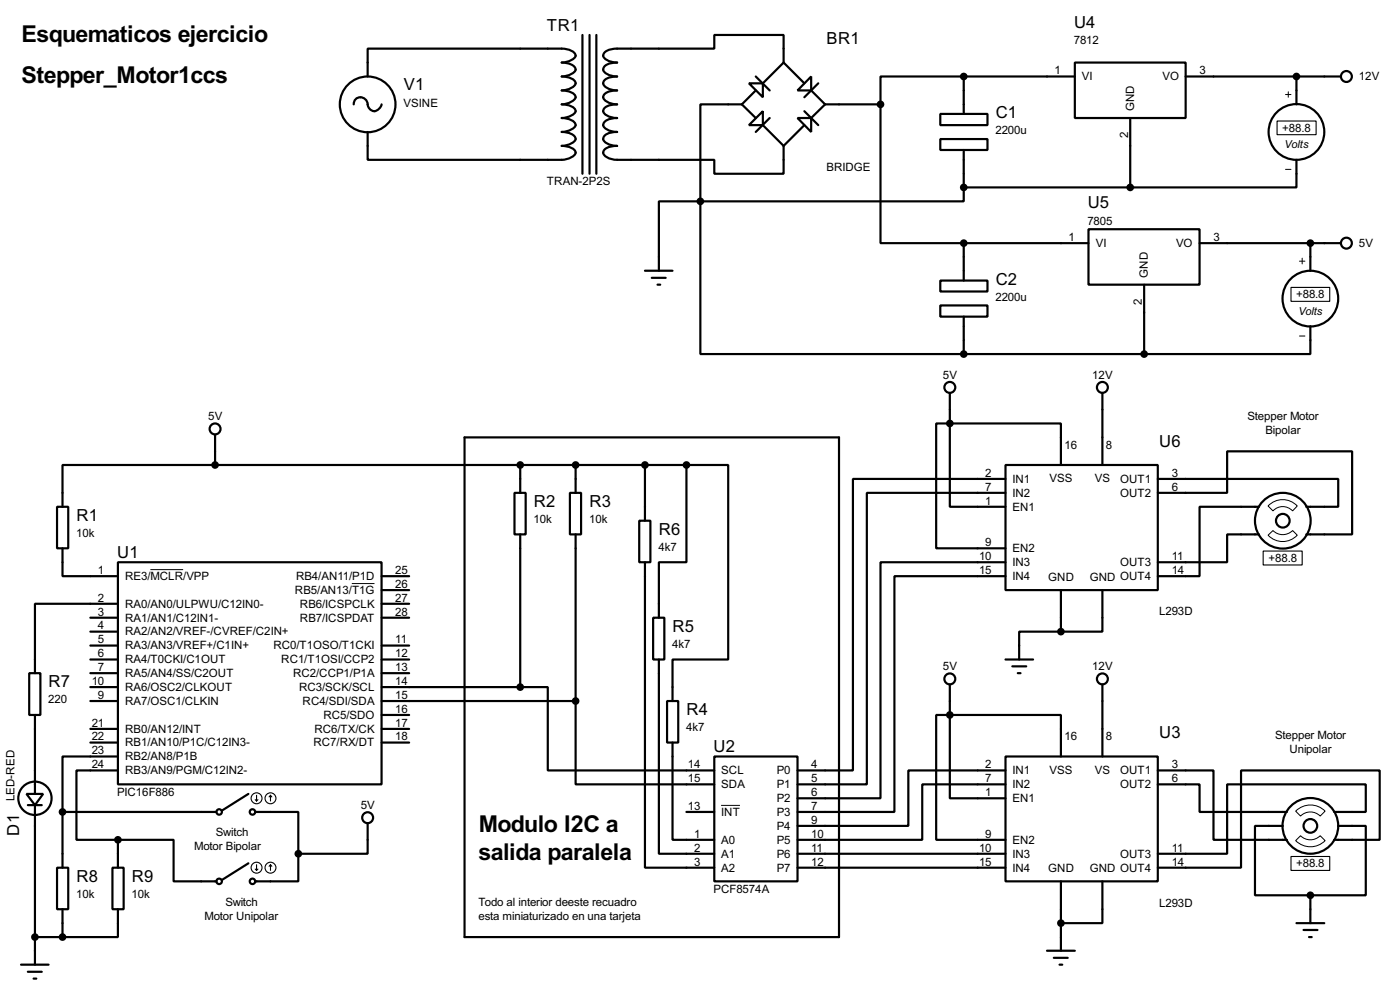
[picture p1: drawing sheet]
<svg xmlns="http://www.w3.org/2000/svg" width="256mm" height="180mm" viewBox="0 0 256 180" stroke-linecap="round" stroke-linejoin="round" font-family="sans-serif">
<g fill="none" stroke="#000" stroke-width=".4">
<path d="M64.8 19.1a1.28 1.28 0 0 1 1.3-1.3 1.28 1.28 0 0 1 1.3 1.3 1.25 1.25 0 0 0 1 1.2 1.25 1.25 0 0 0 1.4-.9l.1-.3M67.4 14v-5.1h35.5a2.37 2.37 0 0 1 2.6 1.3 2.75 2.75 0 0 1-2.6 1.3 3.2 3.2 0 0 1 2.4 .9l.2 .4a2.75 2.75 0 0 1-2.6 1.2 3.3 3.3 0 0 1 2.4 .9 .9 .9 0 0 1-.7 1.2l-1.1 .4-.6 .1a3.3 3.3 0 0 1 2.4 .8 .89 .89 0 0 1-.7 1.2l-1.1 .4-.6 .1a3.3 3.3 0 0 1 2.4 .9l.2 .4a2.75 2.75 0 0 1-2.6 1.2 2.37 2.37 0 0 1 2.6 1.3 2.75 2.75 0 0 1-2.6 1.3 3.2 3.2 0 0 1 2.4 .9l.2 .4a2.75 2.75 0 0 1-2.6 1.2 3.3 3.3 0 0 1 2.4 .9 .9 .9 0 0 1-.7 1.2l-1.1 .4-.6 .1h-35.5v-5.1M106.7 6.4v25.4M108 6.4v25.4M109.3 6.4v25.4M135.9 19.1h-7.6v17.8M135.9 19.1l2.6 2.5M137.2 15.3h2.6v2.5zM138.5 14l2.5 2.6M138.5 16.6l-2.6 2.5M143.6 11.5v-5.1h-12.7v2.5h-17.8a2.92 2.92 0 0 0-2.5 .9 .88 .88 0 0 0 .6 1.2l1.1 .4 .8 .1a2.89 2.89 0 0 0-2.5 .9 .89 .89 0 0 0 .6 1.2l1.1 .3 .8 .1a2.96 2.96 0 0 0-2.5 .9 .92 .92 0 0 0 .6 1.2l1.1 .4 .8 .1a2.96 2.96 0 0 0-2.5 .8 .91 .91 0 0 0 .6 1.2l1.1 .4 .8 .1a2.96 2.96 0 0 0-2.5 .9 .88 .88 0 0 0 .6 1.2l1.1 .3 .8 .1a2.92 2.92 0 0 0-2.5 .9 .88 .88 0 0 0 .6 1.2l1.1 .4 .8 .1a2.89 2.89 0 0 0-2.5 .9 .89 .89 0 0 0 .6 1.2l1.1 .3 .8 .1a2.96 2.96 0 0 0-2.5 .9 .92 .92 0 0 0 .6 1.2l1.1 .4 .8 .1h17.8v2.5h12.7v-5.1M143.6 11.5l-3.8 3.8"/>
<path d="M143.6 11.5l3.8 3.8M148.6 14v2.6h-2.5zM148.6 16.6l2.6 2.5M149.9 15.3l-2.5 2.5M151.2 19.1h10.1M151.2 19.1l-2.6 2.5M161.3 19.1v25.4h15.3M176.6 14h-15.3v5.1M176.6 14h20.3M176.6 14v6.9M196.9 11.5h20.3v10.1h-20.3zM217.2 14h28.5"/>
<path d="M237.5 14v5.1M128.3 36.9h-7.6v12.7M128.3 36.9v27.9h48.3M139.8 20.4v2.5h-2.6zM139.8 22.9l3.8 3.8M141 21.6l-2.5 2.6M146.1 21.6h2.5v2.6zM147.4 20.4l2.5 2.5M147.4 22.9l-3.8 3.8M172.3 20.9h8.6v2h-8.6zM172.3 25.5h8.6v2h-8.6zM176.6 34.3v2.6h-48.3"/>
<path d="M176.6 27.5v6.8M176.6 34.3h30.5M207.1 21.6v12.7M237.5 29.3v5h-30.4M118.2 49.6h5M119.4 50.9h2.6M120.5 52.1h.5M172.3 51.4h8.6v2h-8.6zM172.3 55.9h8.6v2.1h-8.6zM176.6 44.5v6.9M176.6 58v6.8M176.6 44.5h22.8"/>
<path d="M199.4 42h20.4v10.1h-20.4zM209.6 52.1v12.7M219.8 44.5h25.9M240.1 59.7v5.1h-30.5M240.1 44.5v5.1M39.4 79.6v5.5M174 77.5h20.4v7.6M174 77.5v15.3h10.2M174 77.5h-2.5v22.9h12.7M174 71.9v5.6M176.6 64.8h33M202 71.9v13.2"/>
<path d="M10.5 92.8h2v7.6h-2zM39.4 85.1h-27.9v7.7M39.4 85.1h86.4M85.1 80.1h68.6v91.4h-68.6zM94.3 90.2h2v7.6h-2zM95.3 85.1v5.1M95.3 97.8v28M104.4 90.2h2.1v7.6h-2.1zM105.5 85.1v5.1M105.5 97.8v30.5M117.1 95.3h2.1v7.6h-2.1zM118.2 85.1v10.2"/>
<path d="M125.8 85.1v17.8h-5.1v10.2M125.8 85.1h7.6v35.6h-10.2v7.6M184.2 85.1h27.9v22.9h-27.9zM184.2 87.7h-27.9v53.3h-10.2M184.2 90.2h-25.4v53.4h-12.7M212.1 87.7h33.1v5.1h-5.9M212.1 90.2h12.7v-7.6h22.9v15.2h-8.4M230.7 92.8h-10.9v12.7h-7.7M230.7 97.8h-5.9v5.1h-12.7M11.5 100.4v5.1h10.1M16.6 113.1h5M16.6 115.6h5"/>
<path d="M16.6 118.2h5M21.6 102.9h48.3v40.7h-48.3zM21.6 110.5h-15.2v12.7M69.9 110.5h5.1M69.9 113.1h5.1M69.9 118.2h5.1M69.9 108h5.1M69.9 105.5h5.1M118.2 102.9v55.9h12.7M119.7 113.1h2v7.6h-2zM184.2 102.9h-22.9v43.2h-15.2M184.2 105.5h-20.3v43.1h-17.8"/>
<path d="M194.4 115.6h-7.7v5.1M194.4 108v7.6M202 108v7.6h-7.6M5.4 123.2h2v7.7h-2zM6.4 130.9v14.4M16.6 128.3h5M16.6 125.8h5M16.6 120.7h5M16.6 123.2h5M16.6 133.4h5M16.6 135.9h5M21.6 138.5h-10.1v10.1"/>
<path d="M69.9 128.3h35.6M69.9 125.8h25.4M69.9 120.7h5.1M69.9 123.2h5.1M69.9 133.4h5.1M69.9 135.9h5.1M69.9 130.9h5.1M95.3 125.8h5.1v15.2h30.5M105.5 128.3v15.3h25.4M120.7 120.7v35.6h10.2M122.2 128.3h2.1v7.6h-2.1zM123.2 135.9v17.8h7.7"/>
<path d="M130.9 138.5h15.2v22.8h-15.2zM174 130.9h20.4v7.6M174 130.9v15.2h10.2M174 130.9h-2.5v22.8h12.7M174 125.3v5.6M184.2 138.5h27.9v22.8h-27.9zM184.2 120.7h5.1M185.5 122h2.5M186.5 123.2h.5M202 125.3v13.2M4.9 145.3h3l-1.5 2.1zM5.1 147.4h2.6"/>
<path d="M6.4 147.4v29.2M10.5 158.8h2v7.6h-2zM11.5 148.6v10.2M11.5 148.6h28.2M20.6 158.8h2.1v7.6h-2.1zM21.6 153.7h10.2v7.6h7.9M21.6 141h-7.6v12.7h7.6M21.6 153.7v5.1M45.5 158l-4.8 3.1M45.5 145.3l-4.8 3.1M46.8 148.6h7.9v7.7M54.7 156.3v5h-7.9"/>
<path d="M67.4 150.7v5.6h-12.7M125.8 148.6h5.1M146.1 156.3h38.1M146.1 158.8h38.1M184.2 141h-17.8v10.2h-20.3M184.2 143.6h-15.2v10.1h-22.9M212.1 143.6h7.7v5h16M212.1 141h10.2v12.7h13.5M235 151.2h-5.1v12.7h10.2M244.4 148.6h5.8v-5h-25.4v12.7h-12.7M244.4 153.7h8.4v-12.7h-25.4v17.8h-15.3M245.2 151.2h5v12.7h-10.1"/>
<path d="M3.9 176.6h5M5.1 177.9h2.6M6.2 179.1h.5M6.4 171.5h5.1M11.5 166.4v5.1M21.6 166.4v5.1h-10.1M191.8 174h5.1M193.1 175.3h2.5M194.1 176.6h.5M194.4 161.3v12.7M202 161.3v7.7h-7.6M237.5 169h5.1"/>
<path d="M238.8 170.2h2.6M239.8 171.5h.5M240.1 163.9v5.1"/>
<circle cx="67.3" cy="19.1" r="5.1"/>
<circle cx="246.6" cy="14" r="1"/>
<circle cx="237.5" cy="24.2" r="5.1"/>
<circle cx="240" cy="54.7" r="5.1"/>
<circle cx="246.6" cy="44.5" r="1"/>
<circle cx="39.4" cy="78.5" r="1"/>
<circle cx="174" cy="70.9" r="1"/>
<circle cx="201.9" cy="70.9" r="1"/>
<circle cx="235" cy="95.3" r="5.1"/>
<circle cx="235" cy="95.3" r="1.25"/>
<circle cx="174" cy="124.3" r="1"/>
<circle cx="201.9" cy="124.3" r="1"/>
<circle cx="6.4" cy="146.1" r="3.1"/>
<circle cx="40.1" cy="148.6" r=".5"/>
<circle cx="46.2" cy="148.6" r=".5"/>
<circle cx="67.3" cy="149.7" r="1"/>
<circle cx="240" cy="151.2" r="5.1"/>
<circle cx="240" cy="151.2" r="1.25"/>
<circle cx="40.1" cy="161.3" r=".5"/>
<circle cx="46.2" cy="161.3" r=".5"/>
</g>
<g fill="none" stroke="#000" stroke-width=".18">
<path d="M235.5 17.3h1M236 16.8v1M235.5 31h1M238.1 47.8h1M238.6 47.3v1M238.1 61.5h1M232.3 98l.9-.9a2.53 2.53 0 0 0 3.6 0l.9 .9a3.7 3.7 0 0 1-5.4 0zM232.3 92.6a3.7 3.7 0 0 1 5.4 0l-.9 .9a2.46 2.46 0 0 0-3.6 0zM27.6 104.3h6M64.5 106.8h4.1M132.1 147.4h3.5M237.4 153.9l.9-.9a2.54 2.54 0 0 0 3.6 0l.9 .9a3.8 3.8 0 0 1-5.4 0z"/>
<path d="M237.4 148.5a3.8 3.8 0 0 1 5.4 0l-.9 .9a2.54 2.54 0 0 0-3.6 0z"/>
</g>
<g fill="#000" stroke="#000" stroke-width=".4">
<circle cx="161.3" cy="19.1" r=".5"/>
<circle cx="176.5" cy="14" r=".5"/>
<circle cx="237.5" cy="14" r=".5"/>
<circle cx="128.3" cy="36.9" r=".5"/>
<circle cx="176.5" cy="34.3" r=".5"/>
<circle cx="207" cy="34.3" r=".5"/>
<circle cx="176.5" cy="44.5" r=".5"/>
<circle cx="240" cy="44.5" r=".5"/>
<circle cx="174" cy="77.5" r=".5"/>
<circle cx="176.5" cy="64.8" r=".5"/>
<circle cx="209.6" cy="64.8" r=".5"/>
<circle cx="39.4" cy="85.1" r=".5"/>
<circle cx="95.3" cy="85.1" r=".5"/>
<circle cx="105.4" cy="85.1" r=".5"/>
<circle cx="118.1" cy="85.1" r=".5"/>
<circle cx="125.7" cy="85.1" r=".5"/>
<circle cx="194.3" cy="115.6" r=".5"/>
<circle cx="95.3" cy="125.8" r=".5"/>
<circle cx="105.4" cy="128.3" r=".5"/>
<circle cx="174" cy="130.9" r=".5"/>
<circle cx="11.4" cy="148.6" r=".5"/>
<circle cx="21.6" cy="153.7" r=".5"/>
<circle cx="54.6" cy="156.3" r=".5"/>
<circle cx="6.4" cy="171.5" r=".5"/>
<circle cx="11.4" cy="171.5" r=".5"/>
<circle cx="194.3" cy="169" r=".5"/>
<circle cx="240" cy="163.9" r=".5"/>
</g>
<g fill="none" stroke="#000" stroke-width=".2">
<path d="M234 22.2h7.1v2.5h-7.1zM236.5 52.6h7.1v2.6h-7.1zM231.4 100.9h7.2v2.5h-7.2zM46.8 159.1l.2 .2M46.8 146.4l.2 .2M47 145.6v1M47 158.3v1M47.3 159.1l-.3 .2M47.3 146.4l-.3 .2M49.6 158.3l-.3 .3M49.6 158.3l.2 .3M49.6 145.6v1"/>
<path d="M49.6 158.3v1M49.6 145.6l-.3 .3M49.6 145.6l.2 .3M236.5 156.8h7.1v2.5h-7.1z"/>
<circle cx="47" cy="158.8" r="1"/>
<circle cx="47" cy="146.1" r="1"/>
<circle cx="49.5" cy="146.1" r="1"/>
<circle cx="49.5" cy="158.8" r="1"/>
</g>
<g font-size="4.8">
<text x="3.9" y="7.6">Esquematicos ejercicio</text>
<text x="3.9" y="15.2">Stepper_Motor1ccs</text>
<text x="87.7" y="152.4">Modulo I2C a</text>
<text x="87.7" y="157.5">salida paralela</text>
</g>
<g font-size="3.4">
<text x="100.2" y="5.6">TR1</text>
<text x="196.8" y="5.1">U4</text>
<text x="151.4" y="8.1">BR1</text>
<text x="74" y="16.6">V1</text>
<text x="182.4" y="21.7">C1</text>
<text x="199.3" y="38.1">U5</text>
<text x="182.4" y="52.1">C2</text>
<text x="212.4" y="81.8">U6</text>
<text x="14" y="95.3">R1</text>
<text x="97.8" y="92.8">R2</text>
<text x="108" y="92.8">R3</text>
<text x="120.7" y="97.9">R6</text>
<text x="21.5" y="102.1">U1</text>
<text x="123.2" y="115.6">R5</text>
<text x="8.9" y="125.8">R7</text>
<text x="125.8" y="130.9">R4</text>
<text x="130.7" y="137.7">U2</text>
<text x="212.4" y="135.1">U3</text>
<text x="3.5" y="152.9" transform="rotate(-90 3.5 152.9)">D1</text>
<text x="14" y="161.4">R8</text>
<text x="24.2" y="161.4">R9</text>
</g>
<g font-size="2.4">
<text x="196.7" y="8.1">7812</text>
<text x="193.2" y="13.6">1</text>
<text x="198.2" y="14.7">VI</text>
<text x="212.9" y="14.7">VO</text>
<text x="219.8" y="13.6">3</text>
<text x="249" y="14.7">12V</text>
<text x="73.9" y="19.5">VSINE</text>
<text x="207.8" y="20.3" transform="rotate(-90 207.8 20.3)">GND</text>
<text x="182.4" y="24.6">2200u</text>
<text x="206.7" y="25.3" transform="rotate(-90 206.7 25.3)">2</text>
<text x="234.9" y="24.1">+88.8</text>
<text x="100.2" y="33.9">TRAN-2P2S</text>
<text x="151.4" y="31.4">BRIDGE</text>
<text x="199.2" y="41.1">7805</text>
<text x="195.8" y="44.1">1</text>
<text x="200.7" y="45.2">VI</text>
<text x="215.4" y="45.2">VO</text>
<text x="222.3" y="44.1">3</text>
<text x="249" y="45.2">5V</text>
<text x="210.3" y="50.8" transform="rotate(-90 210.3 50.8)">GND</text>
<text x="182.4" y="55">2200u</text>
<text x="209.2" y="55.8" transform="rotate(-90 209.2 55.8)">2</text>
<text x="237.5" y="54.6">+88.8</text>
<text x="172.8" y="69.3">5V</text>
<text x="200.1" y="69.3">12V</text>
<text x="38.2" y="76.9">5V</text>
<text x="228.5" y="76.9">Stepper Motor</text>
<text x="195" y="82.2">16</text>
<text x="202.6" y="82.2">8</text>
<text x="231.8" y="79.4">Bipolar</text>
<text x="180.5" y="87.3">2</text>
<text x="180.5" y="89.8">7</text>
<text x="185.5" y="88.4">IN1</text>
<text x="192.3" y="88.3">VSS</text>
<text x="200.6" y="88.3">VS</text>
<text x="205.2" y="88.4">OUT1</text>
<text x="214.7" y="87.3">3</text>
<text x="214.7" y="89.8">6</text>
<text x="97.8" y="95.7">10k</text>
<text x="107.9" y="95.7">10k</text>
<text x="180.5" y="92.4">1</text>
<text x="185.5" y="90.9">IN2</text>
<text x="185.5" y="93.5">EN1</text>
<text x="205.2" y="90.9">OUT2</text>
<text x="14" y="98.2">10k</text>
<text x="120.7" y="100.8">4k7</text>
<text x="180.5" y="100">9</text>
<text x="185.5" y="101.1">EN2</text>
<text x="18" y="105.1">1</text>
<text x="22.9" y="106.2">RE3/MCLR/VPP</text>
<text x="54.2" y="106.2">RB4/AN11/P1D</text>
<text x="72.4" y="107.6">26</text>
<text x="72.4" y="105.1">25</text>
<text x="179.4" y="102.5">10</text>
<text x="179.4" y="105.1">15</text>
<text x="185.5" y="103.6">IN3</text>
<text x="185.5" y="106.2">IN4</text>
<text x="192" y="106.3">GND</text>
<text x="199.6" y="106.3">GND OUT4</text>
<text x="205.2" y="103.6">OUT3</text>
<text x="214.7" y="102.5">11</text>
<text x="214.7" y="105.1">14</text>
<text x="232.4" y="102.9">+88.8</text>
<text x="18" y="110.1">2</text>
<text x="18" y="112.7">3</text>
<text x="22.9" y="111.2">RA0/AN0/ULPWU/C12IN0-</text>
<text x="22.9" y="113.8">RA1/AN1/C12IN1-</text>
<text x="54" y="108.7">RB5/AN13/T1G</text>
<text x="54.9" y="113.8">RB7/ICSPDAT</text>
<text x="54.9" y="111.2">RB6/ICSPCLK</text>
<text x="72.4" y="112.7">28</text>
<text x="72.4" y="110.1">27</text>
<text x="212.3" y="112.6">L293D</text>
<text x="18" y="115.2">4</text>
<text x="18" y="117.8">5</text>
<text x="22.9" y="116.3">RA2/AN2/VREF-/CVREF/C2IN+</text>
<text x="22.9" y="118.9">RA3/AN3/VREF+/C1IN+</text>
<text x="50.1" y="118.9">RC0/T1OSO/T1CKI</text>
<text x="72.4" y="117.8">11</text>
<text x="123.2" y="118.6">4k7</text>
<text x="16.8" y="125.4">10</text>
<text x="18" y="120.3">6</text>
<text x="18" y="122.8">7</text>
<text x="22.9" y="121.4">RA4/T0CKI/C1OUT</text>
<text x="22.9" y="123.9">RA5/AN4/SS/C2OUT</text>
<text x="51.5" y="121.4">RC1/T1OSI/CCP2</text>
<text x="53.7" y="123.9">RC2/CCP1/P1A</text>
<text x="72.4" y="120.3">12</text>
<text x="72.4" y="125.4">14</text>
<text x="72.4" y="122.8">13</text>
<text x="172.8" y="122.7">5V</text>
<text x="200.1" y="122.7">12V</text>
<text x="8.9" y="128.8">220</text>
<text x="18" y="127.9">9</text>
<text x="22.9" y="129">RA7/OSC1/CLKIN</text>
<text x="22.9" y="126.5">RA6/OSC2/CLKOUT</text>
<text x="54.8" y="126.5">RC3/SCK/SCL</text>
<text x="55.4" y="129">RC4/SDI/SDA</text>
<text x="59.2" y="131.6">RC5/SDO</text>
<text x="72.4" y="130.5">16</text>
<text x="72.4" y="127.9">15</text>
<text x="16.8" y="133">21</text>
<text x="16.8" y="135.5">22</text>
<text x="22.9" y="134.1">RB0/AN12/INT</text>
<text x="22.9" y="136.6">RB1/AN10/P1C/C12IN3-</text>
<text x="57.4" y="136.6">RC7/RX/DT</text>
<text x="57.6" y="134.1">RC6/TX/CK</text>
<text x="72.4" y="135.5">18</text>
<text x="72.4" y="133">17</text>
<text x="125.7" y="133.8">4k7</text>
<text x="195" y="135.5">16</text>
<text x="202.6" y="135.5">8</text>
<text x="233.6" y="135.3">Stepper Motor</text>
<text x="236.2" y="137.8">Unipolar</text>
<text x="16.8" y="138.1">23</text>
<text x="16.8" y="140.6">24</text>
<text x="22.9" y="139.2">RB2/AN8/P1B</text>
<text x="22.9" y="141.7">RB3/AN9/PGM/C12IN2-</text>
<text x="126" y="140.6">14</text>
<text x="126" y="143.2">15</text>
<text x="132.1" y="141.7">SCL</text>
<text x="142.3" y="141.7">P0</text>
<text x="148.6" y="140.6">4</text>
<text x="148.6" y="143.2">5</text>
<text x="180.5" y="140.6">2</text>
<text x="180.5" y="143.2">7</text>
<text x="185.5" y="141.7">IN1</text>
<text x="192.3" y="141.7">VSS</text>
<text x="200.6" y="141.7">VS</text>
<text x="205.2" y="141.7">OUT1</text>
<text x="214.7" y="140.6">3</text>
<text x="214.7" y="143.2">6</text>
<text x="2.6" y="146.6" transform="rotate(-90 2.6 146.6)">LED-RED</text>
<text x="21.4" y="145.7">PIC16F886</text>
<text x="66.1" y="148.1">5V</text>
<text x="126" y="148.2">13</text>
<text x="132.1" y="144.3">SDA</text>
<text x="132.1" y="149.3">INT</text>
<text x="142.3" y="144.3">P1</text>
<text x="142.3" y="146.8">P2</text>
<text x="142.3" y="149.3">P3</text>
<text x="148.6" y="145.7">6</text>
<text x="148.6" y="148.2">7</text>
<text x="180.5" y="145.7">1</text>
<text x="185.5" y="144.3">IN2</text>
<text x="185.5" y="146.8">EN1</text>
<text x="205.2" y="144.3">OUT2</text>
<text x="35.6" y="155.6">Motor Bipolar</text>
<text x="39.5" y="153.1">Switch</text>
<text x="127.2" y="153.3">1</text>
<text x="127.2" y="155.9">2</text>
<text x="132.1" y="154.4">A0</text>
<text x="142.3" y="151.9">P4</text>
<text x="142.3" y="154.4">P5</text>
<text x="148.6" y="150.8">9</text>
<text x="148.6" y="153.3">10</text>
<text x="148.6" y="155.9">11</text>
<text x="179.4" y="155.9">10</text>
<text x="180.5" y="153.3">9</text>
<text x="185.5" y="154.4">EN2</text>
<text x="214.7" y="155.9">11</text>
<text x="127.2" y="158.4">3</text>
<text x="132.1" y="157">A1</text>
<text x="132.1" y="159.5">A2</text>
<text x="142.3" y="157">P6</text>
<text x="142.3" y="159.5">P7</text>
<text x="148.6" y="158.4">12</text>
<text x="179.4" y="158.4">15</text>
<text x="185.5" y="157">IN3</text>
<text x="185.5" y="159.5">IN4</text>
<text x="192" y="159.7">GND</text>
<text x="199.6" y="159.7">GND OUT4</text>
<text x="205.2" y="157">OUT3</text>
<text x="214.7" y="158.4">14</text>
<text x="237.5" y="158.7">+88.8</text>
<text x="14" y="164.3">10k</text>
<text x="24.1" y="164.3">10k</text>
<text x="41.3" y="165.8">Switch</text>
<text x="87.7" y="165.8">Todo al interior deeste recuadro</text>
<text x="130.7" y="163.4">PCF8574A</text>
<text x="212.3" y="166">L293D</text>
<text x="37.5" y="168.3">Motor Unipolar</text>
<text x="87.7" y="168.3">esta miniaturizado en una tarjeta</text>
</g>
<g font-size="2.3">
<text x="235.3" y="27.1">Volts</text>
<text x="237.9" y="57.6">Volts</text>
</g>
</svg>
